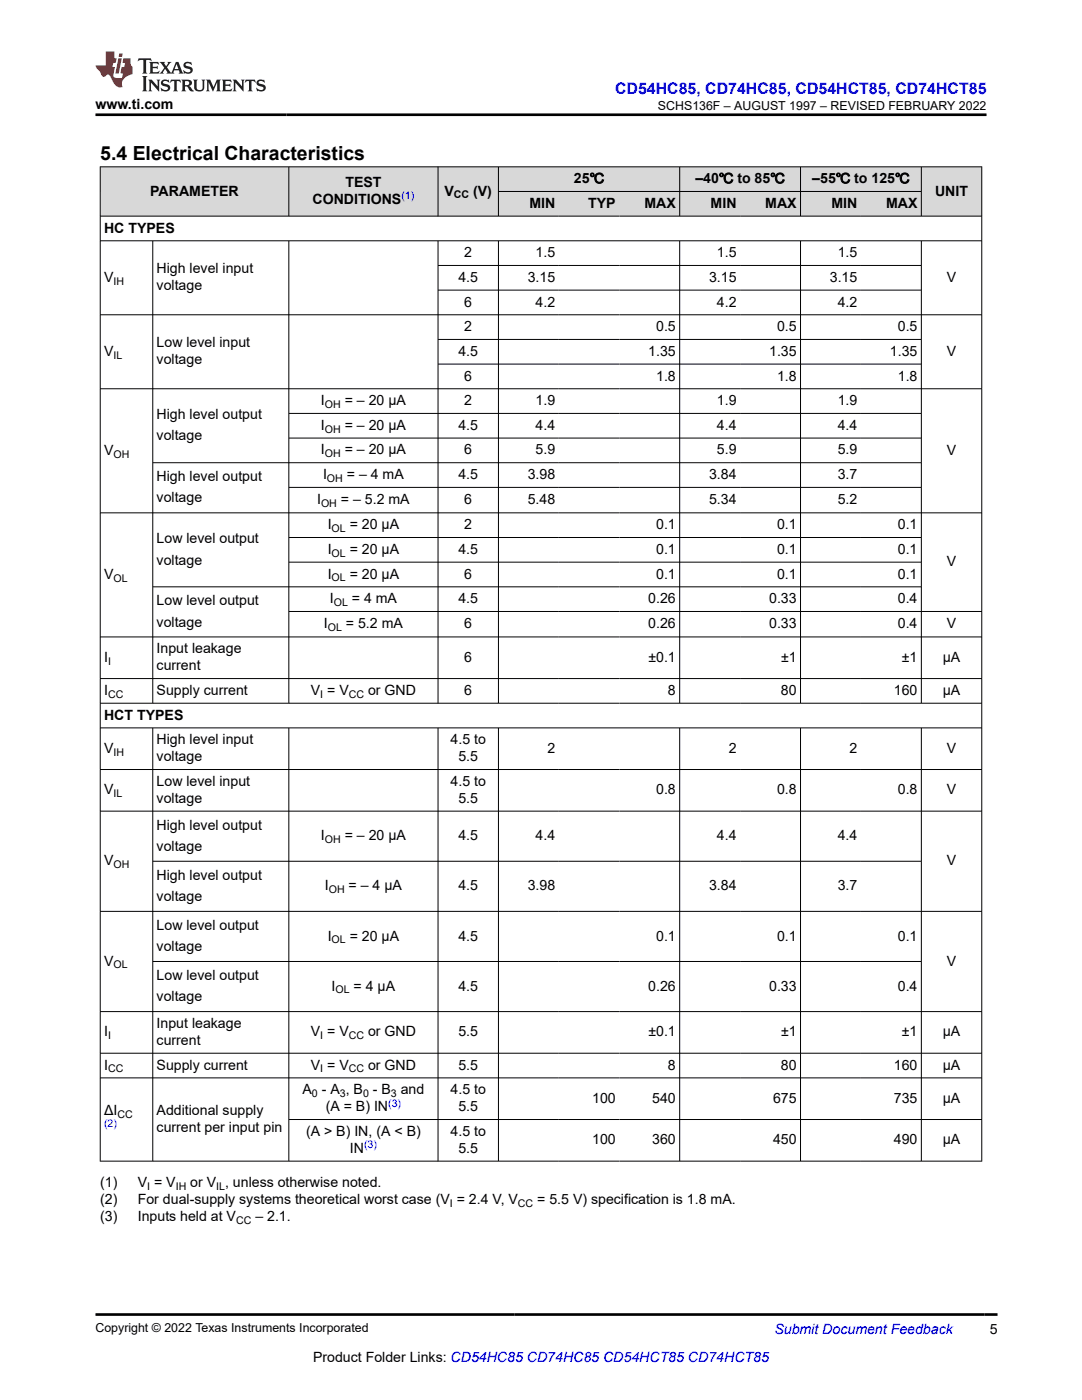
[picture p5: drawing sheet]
<svg xmlns="http://www.w3.org/2000/svg" width="216mm" height="279mm" viewBox="0 0 216 279" stroke-linecap="round" stroke-linejoin="round" font-family="sans-serif">
<g fill="#d8d8d8">
<path d="M20 33.3h175.9v4.9h-175.9z" fill-rule="evenodd"/>
<path d="M20.1 33.4h37.5v9.7h-37.5z" fill-rule="evenodd"/>
<path d="M57.7 33.4h29.6v9.7h-29.6z" fill-rule="evenodd"/>
<path d="M87.5 33.4h11.9v9.7h-11.9z" fill-rule="evenodd"/>
<path d="M99.5 33.4h36.1v4.8h-36.1z" fill-rule="evenodd"/>
<path d="M135.7 33.4h24v4.8h-24z" fill-rule="evenodd"/>
<path d="M159.8 33.4h24v4.8h-24z" fill-rule="evenodd"/>
<path d="M183.9 33.4h11.9v9.7h-11.9z" fill-rule="evenodd"/>
<path d="M99.5 38.3h12v4.8h-12z" fill-rule="evenodd"/>
<path d="M111.5 38.3h12.1v4.8h-12.1z" fill-rule="evenodd"/>
<path d="M123.6 38.3h12v4.8h-12z" fill-rule="evenodd"/>
<path d="M135.7 38.3h12v4.8h-12z" fill-rule="evenodd"/>
<path d="M147.7 38.3h12v4.8h-12z" fill-rule="evenodd"/>
<path d="M159.8 38.3h12v4.8h-12z" fill-rule="evenodd"/>
<path d="M171.8 38.3h12v4.8h-12z" fill-rule="evenodd"/>
</g>
<g fill="none" stroke="#000" stroke-width=".2">
<path d="M19.9 33.3h176.1M20 33.2v198.6M57.6 33.2v10M87.4 33.2v10M99.5 33.2v10M99.5 38.2h84.4M135.6 33.2v10M159.7 33.2v10M183.8 33.2v10M195.9 33.2v198.6M19.9 43.1h176.1M19.9 48.1h176.1"/>
<path d="M30.5 48.1v92.3M57.6 48.1v92.3M87.4 48.1v92.3M87.4 53h96.5M87.4 57.9h96.5M99.5 48.1v92.3M135.6 48.1v92.3M159.7 48.1v92.3M183.8 48.1v92.3M19.9 62.8h176.1M19.9 77.6h176.1M87.4 67.7h96.5"/>
<path d="M87.4 72.7h96.5M30.5 92.3h153.4M57.6 82.5h126.3M57.6 87.4h126.3M57.6 97.3h126.3M19.9 102.3h176.1M57.6 107.3h126.3M57.6 112.2h126.3M183.9 117.1h-153.4M19.9 135.4h176.1M196 127.1h-176.1M196 122h-138.4"/>
<path d="M19.9 140.3h176.1M19.9 145.3h176.1M19.9 153.6h176.1M30.5 145.3v86.5M57.6 145.3v86.5M87.4 145.3v86.5M99.5 145.3v86.5M135.6 145.3v86.5M159.7 145.3v86.5M183.8 145.3v86.5M19.9 161.9h176.1M30.5 171.9h153.4"/>
<path d="M19.9 181.9h176.1M30.5 191.9h153.4M19.9 201.9h176.1M19.9 210.2h176.1M19.9 215.1h176.1M57.6 223.4h138.4M196 231.7h-176.1"/>
</g>
<path d="M27.7 11.6l-.2 .6 .5-.2h.6v.1v2.2l-.2 .4h1l-.2-.4v-2.2v-.1h.5l.5 .2-.1-.6zM29.8 12.4l.2 .3v1.6l-.2 .4h1.9l.1-.6a1.08 1.08 0 0 1-1.3 .2v-.7h.6l.4 .2v-.7l-.4 .2h-.6v-.5l.2-.2a1 1 0 0 1 1 .3l-.1-.5zM31.8 12.4l1 1.1-1 1.2h.9l-.2-.2 .4-.8 .5 .8-.2 .2h1.6l-.2-.2 .1-.5h1l.1 .5-.1 .2h.9l-.2-.4-.8-1.9h-.5l-1 2.1-.8-1.1 .9-1h-.8l.2 .2-.5 .6-.3-.6 .1-.2zM35.2 12.8l.4 1h-.8zM36.8 12.5a.65 .65 0 0 0-.2 .7 .65 .65 0 0 0 .6 .5l.7 .1 .1 .3a.79 .79 0 0 1-.7 .4 .79 .79 0 0 1-.7-.5l.1 .7 .2-.1a.93 .93 0 0 0 1.1 0 .93 .93 0 0 0 .4-.9 1.46 1.46 0 0 0-1.2-.6l-.1-.3a1.09 1.09 0 0 1 1.2 .2l-.2-.6-.1 .1-.6-.2zM28.4 15.2l.2 .4v2.2l-.2 .4h1l-.2-.4v-2.2l.2-.4zM29.6 15.9l.2 .4v1.5l-.2 .4h.8l-.3-.4v-1.3l1.7 1.8v-2l.2-.4h-.8l.2 .2 .1 1.1-1.2-1.3zM32.3 16a.65 .65 0 0 0-.2 .8 .65 .65 0 0 0 .7 .4l.6 .2 .1 .2a.79 .79 0 0 1-.7 .4 .79 .79 0 0 1-.7-.5l.1 .7 .2-.1a.93 .93 0 0 0 1.1 .1 .93 .93 0 0 0 .4-1 1.46 1.46 0 0 0-1.2-.5l-.1-.4a1.09 1.09 0 0 1 1.2 .2l-.2-.6-.1 .1-.6-.1zM34.1 15.9l-.1 .6a.63 .63 0 0 1 .7-.3l.1 1.6-.3 .4h1l-.2-.4v-1.6a.66 .66 0 0 1 .8 .3l-.1-.6zM36.2 15.9l.2 .4v1.5l-.2 .4h.9l-.2-.2v-.7h.5l.1 .2a.79 .79 0 0 0 1.2 .6l-1-.9a.61 .61 0 0 0 .6-.6 .61 .61 0 0 0-.5-.7zM36.9 16.2h.2a.47 .47 0 0 1 .5 .1 .47 .47 0 0 1 .1 .5l-.2 .1-.6 .1zM38.5 15.9l.2 .2a2.27 2.27 0 0 0 .4 2 1.04 1.04 0 0 0 1.7-.7v-1.3l.2-.2h-.8l.2 .4v1.1a.6 .6 0 0 1-.6 .6 .6 .6 0 0 1-.6-.6v-1.1l.3-.4zM41.1 15.9l.2 .4v1.5l-.2 .4h.7l-.2-.4v-1.4l.9 1.9 .8-1.9v1.4l-.2 .4h1l-.3-.4v-1.5l.3-.4h-.8l-.7 1.5-.7-1.5zM44.3 15.9l.2 .4v1.5l-.2 .4h1.9l.1-.6a1.09 1.09 0 0 1-1.3 .2v-.7h.6l.4 .2v-.6l-.4 .2h-.6v-.6l.2-.1a1.01 1.01 0 0 1 1 .3l-.1-.6zM46.4 15.9l.3 .4v1.5l-.3 .4h.8l-.2-.4v-1.3l1.6 1.8v-2l.2-.4h-.7l.2 .2v1.1l-1.2-1.3zM49 15.9l-.1 .6a.63 .63 0 0 1 .8-.3v1.6l-.3 .4h1l-.2-.4v-1.6a.66 .66 0 0 1 .8 .3l-.1-.6zM51.4 16a.65 .65 0 0 0-.2 .8 .65 .65 0 0 0 .6 .4l.6 .2 .2 .2a.79 .79 0 0 1-.8 .4 .79 .79 0 0 1-.6-.5l.1 .7 .2-.1a.93 .93 0 0 0 1 .1 .93 .93 0 0 0 .5-1 1.46 1.46 0 0 0-1.3-.5l-.1-.4a1.09 1.09 0 0 1 1.3 .2l-.2-.6-.2 .1-.5-.1z" fill="#231f20"/>
<path d="M21.1 10.3v2.7h-2.1l.1 .4 .9 1a.95 .95 0 0 0 .9 .9 .59 .59 0 0 1 .6-.4 .59 .59 0 0 1 .5 .3l.4 .8a1.59 1.59 0 0 0 2.1 1.4 1.61 1.61 0 0 1 1-2.3l1-.3-.1-1.5a1.59 1.59 0 0 1-.4-1.7h-1.4l-.2 .9h.5l-.1 .9h-.5l-.2 .9v.3l.4 .1-.2 .9h-.6a.73 .73 0 0 1-1.1-.7l.3-1.5h-.5l.2-.9h.5l.2-.9h-.5v-1.3zM23.6 11.6l-.6 3.1h.7l.6-3.1zM23.8 10.7l-.1 .6h.7l.1-.6z" fill="#ed1c24"/>
<path d="M19.1 22.9h177.8M19.1 262.3h179.9" fill="none" stroke="#000" stroke-width=".53"/>
<text font-size="3.9" x="20" y="32">5.4 Electrical Characteristics</text>
<text font-size="3.2" fill="#00f" x="122.7" y="18.7">CD54HC85, CD74HC85, CD54HCT85, CD74HCT85</text>
<g font-size="2.8">
<text x="19.1" y="21.8">www.ti.com</text>
<text x="30" y="39">PARAMETER</text>
<text x="62.4" y="40.7">CONDITIONS</text>
<text x="68.9" y="37.3">TEST</text>
<text x="88.7" y="39">V</text>
<text x="94.4" y="39">(V)</text>
<text x="105.6" y="41.5">MIN</text>
<text x="114.5" y="36.6">25℃</text>
<text x="117.4" y="41.5">TYP</text>
<text x="128.6" y="41.5">MAX</text>
<text x="138.8" y="36.6">–40℃ to 85℃</text>
<text x="141.8" y="41.5">MIN</text>
<text x="152.7" y="41.5">MAX</text>
<text x="162.1" y="36.6">–55℃ to 125℃</text>
<text x="165.9" y="41.5">MIN</text>
<text x="176.8" y="41.5">MAX</text>
<text x="186.6" y="39">UNIT</text>
<text x="20.8" y="46.4">HC TYPES</text>
<text x="92.6" y="51.3">2</text>
<text x="106.9" y="51.3">1.5</text>
<text x="143" y="51.3">1.5</text>
<text x="167.2" y="51.3">1.5</text>
<text x="20.8" y="56.3">V</text>
<text x="31.3" y="54.6">High level input</text>
<text x="31.3" y="57.9">voltage</text>
<text x="91.5" y="56.3">4.5</text>
<text x="105.3" y="56.3">3.15</text>
<text x="141.5" y="56.3">3.15</text>
<text x="165.6" y="56.3">3.15</text>
<text x="188.9" y="56.3">V</text>
<text x="92.6" y="61.2">6</text>
<text x="106.9" y="61.2">4.2</text>
<text x="143" y="61.2">4.2</text>
<text x="167.2" y="61.2">4.2</text>
<text x="20.8" y="71">V</text>
<text x="31.3" y="69.3">Low level input</text>
<text x="91.5" y="71">4.5</text>
<text x="92.6" y="66.1">2</text>
<text x="129.4" y="71">1.35</text>
<text x="130.9" y="66.1">0.5</text>
<text x="153.5" y="71">1.35</text>
<text x="155" y="66.1">0.5</text>
<text x="177.6" y="71">1.35</text>
<text x="179.2" y="66.1">0.5</text>
<text x="188.9" y="71">V</text>
<text x="31.3" y="72.7">voltage</text>
<text x="92.6" y="75.9">6</text>
<text x="130.9" y="75.9">1.8</text>
<text x="155" y="75.9">1.8</text>
<text x="179.2" y="75.9">1.8</text>
<text x="31.3" y="83.7">High level output</text>
<text x="64" y="80.9">I</text>
<text x="68.8" y="80.9">= – 20 μA</text>
<text x="92.6" y="80.9">2</text>
<text x="106.9" y="80.9">1.9</text>
<text x="143" y="80.9">1.9</text>
<text x="167.2" y="80.9">1.9</text>
<text x="31.3" y="87.9">voltage</text>
<text x="64" y="85.8">I</text>
<text x="68.8" y="85.8">= – 20 μA</text>
<text x="91.5" y="85.8">4.5</text>
<text x="106.9" y="85.8">4.4</text>
<text x="143" y="85.8">4.4</text>
<text x="167.2" y="85.8">4.4</text>
<text x="20.8" y="90.8">V</text>
<text x="64" y="90.7">I</text>
<text x="64.5" y="95.6">I</text>
<text x="68.8" y="90.7">= – 20 μA</text>
<text x="69.2" y="95.6">= – 4 mA</text>
<text x="91.5" y="95.6">4.5</text>
<text x="92.6" y="90.7">6</text>
<text x="105.3" y="95.6">3.98</text>
<text x="106.9" y="90.7">5.9</text>
<text x="141.5" y="95.6">3.84</text>
<text x="143" y="90.7">5.9</text>
<text x="167.2" y="90.7">5.9</text>
<text x="167.2" y="95.6">3.7</text>
<text x="188.9" y="90.8">V</text>
<text x="31.3" y="96">High level output</text>
<text x="31.3" y="100.3">voltage</text>
<text x="63.3" y="100.6">I</text>
<text x="68" y="100.6">= – 5.2 mA</text>
<text x="92.6" y="100.6">6</text>
<text x="105.3" y="100.6">5.48</text>
<text x="141.5" y="100.6">5.34</text>
<text x="167.2" y="100.6">5.2</text>
<text x="65.4" y="105.6">I</text>
<text x="69.8" y="105.6">= 20 μA</text>
<text x="92.6" y="105.6">2</text>
<text x="130.9" y="105.6">0.1</text>
<text x="155" y="105.6">0.1</text>
<text x="179.2" y="105.6">0.1</text>
<text x="31.3" y="108.4">Low level output</text>
<text x="31.3" y="112.7">voltage</text>
<text x="65.4" y="110.5">I</text>
<text x="69.8" y="110.5">= 20 μA</text>
<text x="91.5" y="110.5">4.5</text>
<text x="130.9" y="110.5">0.1</text>
<text x="155" y="110.5">0.1</text>
<text x="179.2" y="110.5">0.1</text>
<text x="188.9" y="113">V</text>
<text x="20.8" y="115.5">V</text>
<text x="65.4" y="115.5">I</text>
<text x="69.8" y="115.5">= 20 μA</text>
<text x="92.6" y="115.5">6</text>
<text x="130.9" y="115.5">0.1</text>
<text x="155" y="115.5">0.1</text>
<text x="179.2" y="115.5">0.1</text>
<text x="31.3" y="120.8">Low level output</text>
<text x="31.3" y="125">voltage</text>
<text x="64.6" y="125.4">I</text>
<text x="65.8" y="120.4">I</text>
<text x="69" y="125.4">= 5.2 mA</text>
<text x="70.2" y="120.4">= 4 mA</text>
<text x="91.5" y="120.4">4.5</text>
<text x="92.6" y="125.4">6</text>
<text x="129.4" y="120.4">0.26</text>
<text x="129.4" y="125.4">0.26</text>
<text x="153.5" y="120.4">0.33</text>
<text x="153.5" y="125.4">0.33</text>
<text x="179.2" y="120.4">0.4</text>
<text x="179.2" y="125.4">0.4</text>
<text x="188.9" y="125.4">V</text>
<text x="31.3" y="130.4">Input leakage</text>
<text x="20.8" y="132.1">I</text>
<text x="31.3" y="133.8">current</text>
<text x="92.6" y="132.1">6</text>
<text x="129.4" y="132.1">±0.1</text>
<text x="155.8" y="132.1">±1</text>
<text x="180" y="132.1">±1</text>
<text x="188.1" y="132.1">μA</text>
<text x="20.8" y="138.7">I</text>
<text x="20.8" y="143.6">HCT TYPES</text>
<text x="31.3" y="138.7">Supply current</text>
<text x="62" y="138.7">V = V</text>
<text x="73.4" y="138.7">or GND</text>
<text x="92.6" y="138.7">6</text>
<text x="133.3" y="138.7">8</text>
<text x="155.8" y="138.7">80</text>
<text x="178.4" y="138.7">160</text>
<text x="188.1" y="138.7">μA</text>
<text x="31.3" y="148.5">High level input</text>
<text x="89.9" y="148.5">4.5 to</text>
<text x="20.8" y="150.2">V</text>
<text x="31.3" y="151.9">voltage</text>
<text x="91.5" y="151.9">5.5</text>
<text x="109.2" y="150.2">2</text>
<text x="145.4" y="150.2">2</text>
<text x="169.5" y="150.2">2</text>
<text x="188.9" y="150.2">V</text>
<text x="20.8" y="158.5">V</text>
<text x="31.3" y="156.8">Low level input</text>
<text x="31.3" y="160.2">voltage</text>
<text x="89.9" y="156.8">4.5 to</text>
<text x="91.5" y="160.2">5.5</text>
<text x="130.9" y="158.5">0.8</text>
<text x="155" y="158.5">0.8</text>
<text x="179.2" y="158.5">0.8</text>
<text x="188.9" y="158.5">V</text>
<text x="31.3" y="165.6">High level output</text>
<text x="64" y="167.7">I</text>
<text x="68.8" y="167.7">= – 20 μA</text>
<text x="91.5" y="167.7">4.5</text>
<text x="106.9" y="167.7">4.4</text>
<text x="143" y="167.7">4.4</text>
<text x="167.2" y="167.7">4.4</text>
<text x="20.8" y="172.7">V</text>
<text x="31.3" y="169.8">voltage</text>
<text x="188.9" y="172.7">V</text>
<text x="31.3" y="175.6">High level output</text>
<text x="31.3" y="179.8">voltage</text>
<text x="64.8" y="177.7">I</text>
<text x="69.6" y="177.7">= – 4 μA</text>
<text x="91.5" y="177.7">4.5</text>
<text x="105.3" y="177.7">3.98</text>
<text x="141.5" y="177.7">3.84</text>
<text x="167.2" y="177.7">3.7</text>
<text x="31.3" y="185.6">Low level output</text>
<text x="31.3" y="189.8">voltage</text>
<text x="65.4" y="187.7">I</text>
<text x="69.8" y="187.7">= 20 μA</text>
<text x="91.5" y="187.7">4.5</text>
<text x="130.9" y="187.7">0.1</text>
<text x="155" y="187.7">0.1</text>
<text x="179.2" y="187.7">0.1</text>
<text x="20.8" y="192.7">V</text>
<text x="31.3" y="195.6">Low level output</text>
<text x="66.2" y="197.7">I</text>
<text x="70.6" y="197.7">= 4 μA</text>
<text x="91.5" y="197.7">4.5</text>
<text x="129.4" y="197.7">0.26</text>
<text x="153.5" y="197.7">0.33</text>
<text x="179.2" y="197.7">0.4</text>
<text x="188.9" y="192.7">V</text>
<text x="31.3" y="199.8">voltage</text>
<text x="20.8" y="206.9">I</text>
<text x="31.3" y="205.2">Input leakage</text>
<text x="31.3" y="208.5">current</text>
<text x="62" y="206.9">V = V</text>
<text x="73.4" y="206.9">or GND</text>
<text x="91.5" y="206.9">5.5</text>
<text x="129.4" y="206.9">±0.1</text>
<text x="155.8" y="206.9">±1</text>
<text x="180" y="206.9">±1</text>
<text x="188.1" y="206.9">μA</text>
<text x="20.8" y="213.5">I</text>
<text x="31.3" y="213.5">Supply current</text>
<text x="62" y="213.5">V = V</text>
<text x="73.4" y="213.5">or GND</text>
<text x="91.5" y="213.5">5.5</text>
<text x="133.3" y="213.5">8</text>
<text x="155.8" y="213.5">80</text>
<text x="178.4" y="213.5">160</text>
<text x="188.1" y="213.5">μA</text>
<text x="60.4" y="218.4">A - A , B - B and</text>
<text x="65" y="221.8">(A = B) IN</text>
<text x="89.9" y="218.4">4.5 to</text>
<text x="91.5" y="221.8">5.5</text>
<text x="118.2" y="220.1">100</text>
<text x="130.1" y="220.1">540</text>
<text x="154.3" y="220.1">675</text>
<text x="178.4" y="220.1">735</text>
<text x="188.1" y="220.1">μA</text>
<text x="20.8" y="222.5">ΔI</text>
<text x="31.3" y="222.5">Additional supply</text>
<text x="31.3" y="225.9">current per input pin</text>
<text x="61.1" y="226.7">(A &gt; B) IN, (A &lt; B)</text>
<text x="89.9" y="226.7">4.5 to</text>
<text x="69.8" y="230.1">IN</text>
<text x="91.5" y="230.1">5.5</text>
<text x="118.2" y="228.4">100</text>
<text x="130.1" y="228.4">360</text>
<text x="154.3" y="228.4">450</text>
<text x="178.4" y="228.4">490</text>
<text x="188.1" y="228.4">μA</text>
<text x="20" y="236.9">(1)</text>
<text x="27.5" y="236.9">V = V</text>
<text x="38" y="236.9">or V , unless otherwise noted.</text>
<text x="20" y="240.3">(2)</text>
<text x="20" y="243.7">(3)</text>
<text x="27.5" y="243.7">Inputs held at V</text>
<text x="27.5" y="240.3">For dual-supply systems theoretical worst case (V = 2.4 V, V</text>
<text x="51" y="243.7">– 2.1.</text>
<text x="107.2" y="240.3">= 5.5 V) specification is 1.8 mA.</text>
<text x="197.5" y="266.1">5</text>
<text x="62.5" y="271.7">Product Folder Links: CD54HC85 CD74HC85 CD54HCT85 CD74HCT85</text>
</g>
<text font-size="2.8" fill="#00f" x="154.5" y="266.2">Submit Document Feedback</text>
<g font-size="2.5">
<text x="131.3" y="21.9">SCHS136F – AUGUST 1997 – REVISED FEBRUARY 2022</text>
<text x="19.1" y="265.9">Copyright © 2022 Texas Instruments Incorporated</text>
</g>
<g font-size="2.1" fill="#00f">
<text x="80.1" y="39.8">(1)</text>
<text x="77.5" y="220.8">(3)</text>
<text x="20.8" y="225">(2)</text>
<text x="72.6" y="229.1">(3)</text>
</g>
<g font-size="2.1">
<text x="90.6" y="39.6">CC</text>
<text x="22.6" y="56.8">IH</text>
<text x="22.6" y="71.6">IL</text>
<text x="64.8" y="81.4">OH</text>
<text x="64.8" y="86.3">OH</text>
<text x="22.6" y="91.3">OH</text>
<text x="64.8" y="91.3">OH</text>
<text x="64.1" y="101.2">OH</text>
<text x="65.2" y="96.2">OH</text>
<text x="66.2" y="106.2">OL</text>
<text x="66.2" y="111.1">OL</text>
<text x="22.6" y="116.1">OL</text>
<text x="66.2" y="116">OL</text>
<text x="65.4" y="126">OL</text>
<text x="66.6" y="121">OL</text>
<text x="21.6" y="132.6">I</text>
<text x="21.6" y="139.3">CC</text>
<text x="63.9" y="139.3">I</text>
<text x="69.6" y="139.3">CC</text>
<text x="22.6" y="150.8">IH</text>
<text x="22.6" y="159.1">IL</text>
<text x="22.6" y="173.3">OH</text>
<text x="64.8" y="168.3">OH</text>
<text x="65.6" y="178.3">OH</text>
<text x="66.2" y="188.3">OL</text>
<text x="22.6" y="193.3">OL</text>
<text x="67" y="198.3">OL</text>
<text x="21.6" y="207.4">I</text>
<text x="63.9" y="207.4">I</text>
<text x="69.6" y="207.4">CC</text>
<text x="21.6" y="214">CC</text>
<text x="63.9" y="214">I</text>
<text x="69.6" y="214">CC</text>
<text x="62.2" y="219">0</text>
<text x="67.8" y="219">3</text>
<text x="72.4" y="219">0</text>
<text x="78" y="219">3</text>
<text x="23.4" y="223.1">CC</text>
<text x="29.4" y="237.4">I</text>
<text x="35.1" y="237.4">IH</text>
<text x="43.1" y="237.4">IL</text>
<text x="47.1" y="244.2">CC</text>
<text x="89.8" y="240.8">I</text>
<text x="103.4" y="240.8">CC</text>
</g>
</svg>
